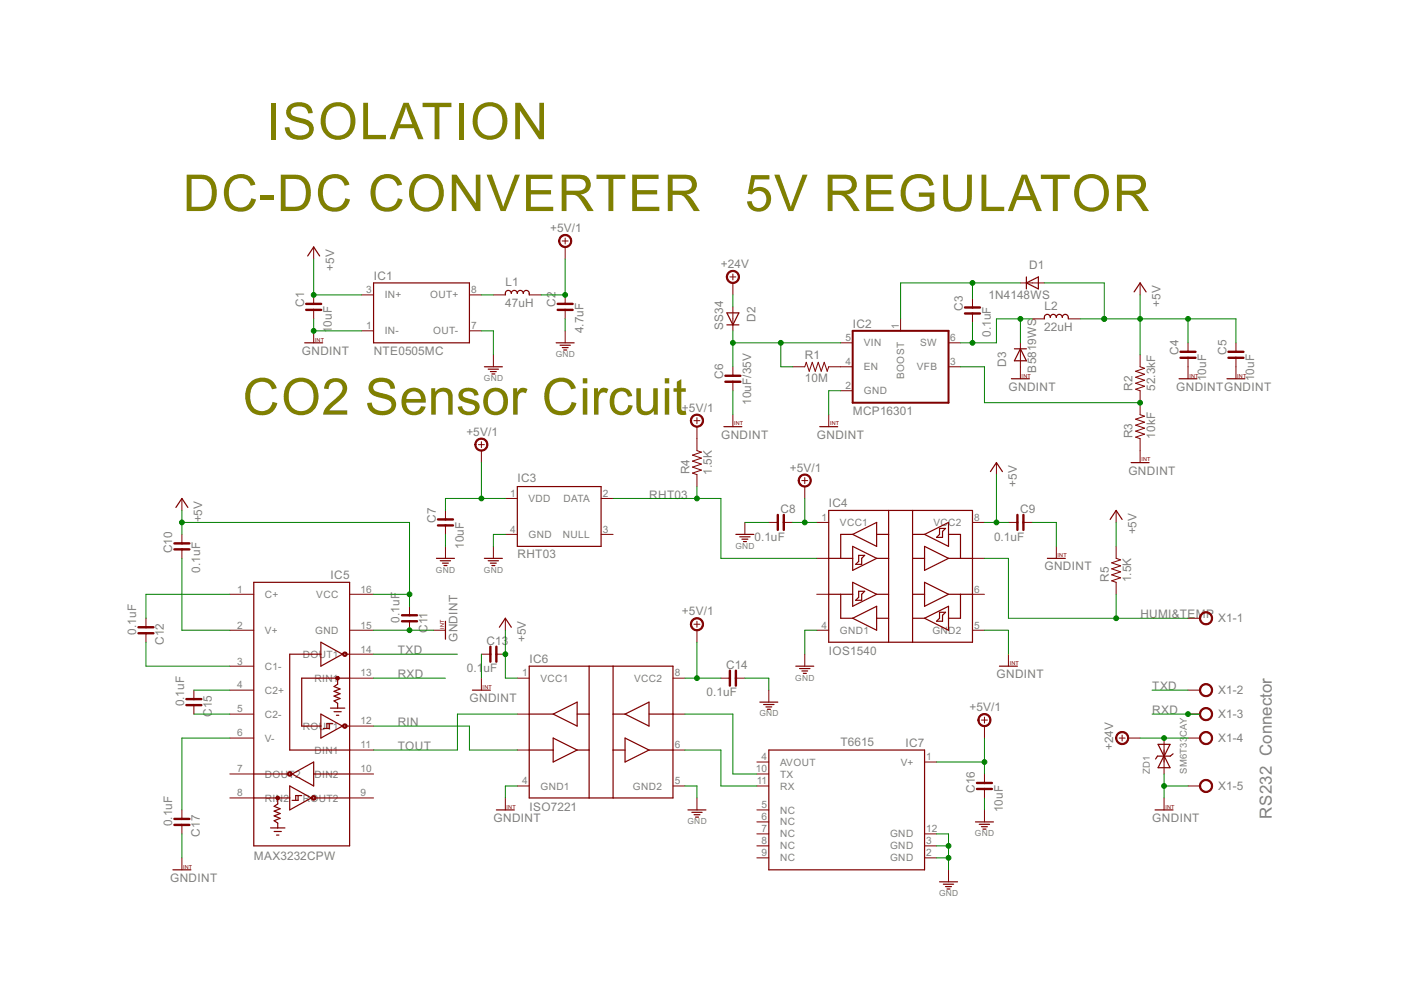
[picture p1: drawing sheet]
<svg xmlns="http://www.w3.org/2000/svg" width="297mm" height="210mm" viewBox="0 0 297 210" stroke-linecap="round" stroke-linejoin="round" font-family="sans-serif">
<g fill="none" stroke="#800000" stroke-width=".25">
<path d="M65.2 54.3l1.3-1.9 1.3 1.9M79.2 60h20.3v12.7h-20.3zM217.6 60l2.6-1.3v2.6zM217.6 58.7v2.6M64.6 72.7h3.8M102.7 77.8h3.8M103.5 78.3h2.2M104 78.8h1.2M104.3 79.3h.6M107.1 62.5a.67 .67 0 0 1 .5-.9 .67 .67 0 0 1 .8 .6 .63 .63 0 0 1 .7-.6 .63 .63 0 0 1 .6 .6 .63 .63 0 0 1 .6-.6 .63 .63 0 0 1 .7 .6 .66 .66 0 0 1 .8-.6 .66 .66 0 0 1 .4 .9M117.9 72.7h3.8M118.7 73.2h2.2"/>
<path d="M119.2 73.7h1.3M119.5 74.2h.7M154.1 66.3h2.6l-1.3 2.6zM154.1 68.9h2.6M215.1 74h2.5M216.3 74l1.3 2.5h-2.5zM221.4 67.6a.67 .67 0 0 1 .5-.9 .67 .67 0 0 1 .8 .6 .63 .63 0 0 1 .6-.6 .63 .63 0 0 1 .7 .6 .63 .63 0 0 1 .6-.6 .63 .63 0 0 1 .6 .6 .67 .67 0 0 1 .9-.6 .67 .67 0 0 1 .4 .9M240.5 61.9l1.2-1.9 1.3 1.9M153.5 90.5h3.8M173.8 90.5h3.8M210 100l1.3-1.9 1.2 1.9M214.4 80.3h3.8"/>
<path d="M239.8 98.1h3.8M250 80.3h3.8M260.1 80.3h3.8M37.3 107.6l1.3-1.9 1.2 1.9M92.5 118.4h3.9M93.3 118.9h2.2M93.8 119.4h1.3M94.1 119.9h.7M102.7 118.4h3.8M103.5 118.9h2.2M104 119.4h1.2M104.3 119.9h.6"/>
<path d="M109.7 103.2h17.7v12.6h-17.7zM156 113.3h3.8M156.8 113.8h2.2M157.3 114.3h1.3M157.6 114.8h.7M175.7 118.4h5.1M175.7 108.2h30.5v28h-30.5zM180.8 113.3l5.1-2.5v5zM180.8 115.8l5.1 2.6-5.1 2.5zM180.8 113.3h-2.6v5.1M182.1 117.8h1.2l-.6 .6v1.3h-1.3l.7-.7zM185.9 118.4h2.5"/>
<path d="M185.9 113.3h2.5M188.4 108.2v28M193.5 118.4h2.5M193.5 108.2v28M193.5 113.3h2.5M196 115.8l5.1 2.6-5.1 2.5zM196 113.3l5.1-2.5v5zM199.2 112h1.3l-.7 .7v1.2h-1.2l.6-.6zM201.1 118.4h5.1M201.1 113.3h2.5v5.1M222.1 118.4h3.8M235.4 110.1l1.2-1.9 1.3 1.9"/>
<path d="M53.8 123.5h20.3v55.8h-20.3zM68 138.7h-6.6v20.3h12.7M68 136.2l4.6 2.5-4.6 2.5zM73.6 138.7h.5M94.4 131.7v3.8M105.9 133l1.2-1.9 1.3 1.9M175.7 126h5.1M178.2 126v5.1h2.6M180.8 131.1l5.1-2.6v5.1zM180.8 123.5l5.1 2.5-5.1 2.5zM182.1 125.4h1.2l-.6 .6v1.3h-1.3l.7-.7zM185.9 126h2.5"/>
<path d="M185.9 131.1h2.5M193.5 126h2.5M193.5 131.1h2.5M196 123.5l5.1 2.5-5.1 2.5zM196 131.1l5.1-2.6v5.1zM199.2 129.8h1.3l-.7 .7v1.2h-1.2l.6-.6zM201.1 126h5.1M203.6 126v5.1h-2.5M68 151.4l4.6 2.5-4.6 2.6zM69.8 153.4v1.1h-1.3M70.1 150.1h3M70.6 153.4h-1.3v1.1"/>
<path d="M70.8 150.9h1.5M71.3 151.7h.5M71.6 143.8v1.3l-.8 .5 1.3 .5-1.3 .5 1.3 .5-1.3 .5 1.3 .5-1.3 .5 .8 .5v1M73.6 153.9h.5M74.1 143.8h-10.1v10.1h4M100.2 146.3h3.8M112.2 141.2h30.5v28h-30.5zM112.2 159h5.1M112.2 151.4h5.1M117.3 156.5l5.1 2.5-5.1 2.6zM117.3 151.4l5.1-2.5v5zM122.4 159h2.5"/>
<path d="M122.4 151.4h2.5M124.9 141.2v28M130 159h2.5M130 141.2v28M130 151.4h2.5M132.5 151.4l5.1-2.5v5zM132.5 156.5l5.1 2.5-5.1 2.6zM137.6 159h5.1M137.6 151.4h5.1M161.1 148.9h3.8M161.9 149.4h2.2M162.4 149.9h1.2"/>
<path d="M162.7 150.4h.6M163 159h33v25.4h-33zM168.7 141.2h3.8M169.5 141.8h2.2M170 142.3h1.2M170.3 142.8h.7M211.9 141.2h3.8M245.5 157.8h2.6l-1.3 2.6zM248.7 159.8l-.6 .5h-1.2M53.8 169.2h7.6M53.8 164.1h7.1M57.4 175.5h3"/>
<path d="M58.1 176.3h1.5M58.6 177.1h.5M58.9 169.2v1.3l-.8 .5 1.3 .5-1.3 .5 1.3 .5-1.3 .5 1.3 .5-1.3 .5 .8 .5v1M61.4 166.6l4.6 2.6-4.6 2.5zM61.9 164.1l4.6-2.5v5zM63.2 168.7v1h-1.3M64 168.7h-1.3v1M66.5 164.1h7.6M67 169.2h7.1M105.2 171.7h3.9M145.9 171.7h3.8M146.7 172.2h2.2"/>
<path d="M147.2 172.7h1.2M147.5 173.2h.6M206.8 174.3h3.8M207.6 174.8h2.2M208.1 175.3h1.2M208.4 175.8h.6M244.9 171.7h3.8M246.7 160.3h-1.3l-.4 .6M246.8 160.2l1.3 2.6h-2.6zM36.7 184.4h3.8M199.2 187h3.8M200 187.5h2.2"/>
<path d="M200.5 188h1.2M200.8 188.5h.6"/>
</g>
<g fill="#800000" stroke="#800000" stroke-width=".21">
<path d="M61.1 163.7a.49 .49 0 0 1 .8 .2 .49 .49 0 0 1-.4 .7 .49 .49 0 0 1-.6-.5h.3a.24 .24 0 0 1 .3-.2 .24 .24 0 0 1 .1 .4 .24 .24 0 0 1-.4-.1l-.3-.1z" fill-rule="evenodd"/>
<path d="M66.2 168.8a.49 .49 0 0 1 .8 .2 .49 .49 0 0 1-.4 .7 .49 .49 0 0 1-.6-.5h.3a.23 .23 0 0 1 .3-.2 .23 .23 0 0 1 .1 .3 .23 .23 0 0 1-.4 0l-.3-.1z" fill-rule="evenodd"/>
<path d="M58.5 169a.38 .38 0 0 1 .7-.1 .38 .38 0 0 1-.2 .6 .38 .38 0 0 1-.5-.3l.4-.1 .1 .1-.1 .1-.4-.1z" fill-rule="evenodd"/>
<path d="M72.8 153.6a.49 .49 0 0 1 .8 .1 .49 .49 0 0 1-.4 .7 .49 .49 0 0 1-.6-.5h.3a.24 .24 0 0 1 .3-.2 .24 .24 0 0 1 .1 .4 .24 .24 0 0 1-.4 0l-.3-.2z" fill-rule="evenodd"/>
<path d="M72.8 138.3a.49 .49 0 0 1 .8 .2 .49 .49 0 0 1-.4 .7 .49 .49 0 0 1-.6-.5h.3a.24 .24 0 0 1 .3-.2 .24 .24 0 0 1 .1 .4 .24 .24 0 0 1-.4-.1l-.3-.1z" fill-rule="evenodd"/>
<path d="M71.2 143.6a.38 .38 0 0 1 .7-.1 .38 .38 0 0 1-.2 .6 .38 .38 0 0 1-.5-.3l.4-.1 .1 .1-.1 .1-.4-.1z" fill-rule="evenodd"/>
<path d="M154.4 57.8a1.4 1.4 0 0 1 2.2 .2 1.4 1.4 0 0 1-.8 2.1 1.4 1.4 0 0 1-1.8-1.4h.2a1.15 1.15 0 0 1 1.6-1.1 1.15 1.15 0 0 1 .3 1.9 1.15 1.15 0 0 1-1.8-.5l-.1-.3h-.2z" fill-rule="evenodd"/>
<path d="M236.9 155.5a1.4 1.4 0 0 1 2.2 .3 1.4 1.4 0 0 1-.8 2 1.4 1.4 0 0 1-1.8-1.3h.3a1.15 1.15 0 0 1 1.6-1.1 1.15 1.15 0 0 1 .3 1.9 1.15 1.15 0 0 1-1.9-.5v-.3h-.3z" fill-rule="evenodd"/>
<path d="M254.7 130.1a1.4 1.4 0 0 1 2.2 .3 1.4 1.4 0 0 1-.8 2 1.4 1.4 0 0 1-1.8-1.3h.3a1.15 1.15 0 0 1 1.6-1.1 1.15 1.15 0 0 1 .2 1.9 1.15 1.15 0 0 1-1.8-.5v-.3h-.3z" fill-rule="evenodd"/>
<path d="M254.7 145.4a1.4 1.4 0 0 1 2.2 .2 1.4 1.4 0 0 1-.8 2.1 1.4 1.4 0 0 1-1.8-1.4h.3a1.15 1.15 0 0 1 1.6-1.1 1.15 1.15 0 0 1 .2 2 1.15 1.15 0 0 1-1.8-.6v-.3h-.3z" fill-rule="evenodd"/>
<path d="M254.7 150.5a1.4 1.4 0 0 1 2.2 .2 1.4 1.4 0 0 1-.8 2.1 1.4 1.4 0 0 1-1.8-1.4h.3a1.15 1.15 0 0 1 1.6-1.1 1.15 1.15 0 0 1 .2 1.9 1.15 1.15 0 0 1-1.8-.5v-.3h-.3z" fill-rule="evenodd"/>
<path d="M254.7 155.5a1.4 1.4 0 0 1 2.2 .3 1.4 1.4 0 0 1-.8 2 1.4 1.4 0 0 1-1.8-1.3h.3a1.15 1.15 0 0 1 1.6-1.1 1.15 1.15 0 0 1 .2 1.9 1.15 1.15 0 0 1-1.8-.5v-.3h-.3z" fill-rule="evenodd"/>
<path d="M254.7 165.7a1.4 1.4 0 0 1 2.2 .2 1.4 1.4 0 0 1-.8 2.1 1.4 1.4 0 0 1-1.8-1.4h.3a1.15 1.15 0 0 1 1.6-1 1.15 1.15 0 0 1 .2 1.9 1.15 1.15 0 0 1-1.8-.6v-.3h-.3z" fill-rule="evenodd"/>
<path d="M118.8 50.1a1.4 1.4 0 0 1 2.2 .3 1.4 1.4 0 0 1-.8 2.1 1.4 1.4 0 0 1-1.8-1.4h.3a1.15 1.15 0 0 1 1.6-1.1 1.15 1.15 0 0 1 .3 2 1.15 1.15 0 0 1-1.9-.6v-.3h-.3z" fill-rule="evenodd"/>
<path d="M101 93.3a1.4 1.4 0 0 1 2.2 .2 1.4 1.4 0 0 1-.7 2.1 1.4 1.4 0 0 1-1.8-1.3h.2a1.14 1.14 0 0 1 1.7-1 1.14 1.14 0 0 1 .1 1.9 1.14 1.14 0 0 1-1.8-.6v-.3h-.2z" fill-rule="evenodd"/>
<path d="M207.7 151.7a1.39 1.39 0 0 1 2.2 .3 1.39 1.39 0 0 1-.8 2 1.39 1.39 0 0 1-1.8-1.3h.3a1.14 1.14 0 0 1 1.7-1 1.14 1.14 0 0 1 .1 1.9 1.14 1.14 0 0 1-1.8-.6v-.3h-.3z" fill-rule="evenodd"/>
<path d="M146.7 131.4a1.4 1.4 0 0 1 2.3 .2 1.4 1.4 0 0 1-.9 2.1 1.4 1.4 0 0 1-1.7-1.3h.2a1.15 1.15 0 0 1 1.6-1.1 1.15 1.15 0 0 1 .3 1.9 1.15 1.15 0 0 1-1.8-.5l-.1-.3h-.2z" fill-rule="evenodd"/>
<path d="M169.6 100.9a1.4 1.4 0 0 1 2.2 .3 1.4 1.4 0 0 1-.8 2 1.4 1.4 0 0 1-1.8-1.3h.3a1.15 1.15 0 0 1 1.6-1.1 1.15 1.15 0 0 1 .3 1.9 1.15 1.15 0 0 1-1.9-.5v-.3h-.3z" fill-rule="evenodd"/>
<path d="M146.7 88.2a1.4 1.4 0 0 1 2.3 .3 1.4 1.4 0 0 1-.8 2 1.4 1.4 0 0 1-1.8-1.3h.2a1.15 1.15 0 0 1 1.6-1.1 1.15 1.15 0 0 1 .3 1.9 1.15 1.15 0 0 1-1.8-.5l-.1-.3h-.2z" fill-rule="evenodd"/>
</g>
<g fill="none" stroke="#800000" stroke-width=".21">
<path d="M66.5 52.4v2.5M119.2 51.1h1.3M119.8 50.5v1.2M119.8 52.4v2.5M154.7 58.7h1.3M155.4 58.1v1.3M155.4 60v2.5M216.3 60h5.1M241.7 60v2.5M66.5 62.5v1.9M66.5 65.7v1.9M66.5 70.1v2.6"/>
<path d="M76.7 70.1h2.5M76.7 62.5h2.5M99.5 70.1h2.6M99.5 62.5h2.6M104.6 62.5h2.5M104.6 75.2v2.6M112.2 62.5h2.5M119.8 62.5v1.9M119.8 65.7v1.9M119.8 70.1v2.6M155.4 65.1v5M155.4 77.8v1.9"/>
<path d="M168.1 77.8h2.5l.3-1 .7 1.9 .6-1.9 .6 1.9 .7-1.9 .6 1.9 .7-1.9 .6 1.9 .3-.9h5.1M178.2 72.7h2.6M190.9 67.6v2.5M201.1 77.8h2.5M201.1 72.7h2.5M206.2 63.3v1.9M206.2 66.5v1.9M216.3 72.7v7.6M218.9 67.6h2.5M226.5 67.6h2.5M241.7 75.2v2.6l1 .3-1.9 .6 1.9 .7-1.9 .6 1.9 .6-1.9 .7 1.9 .6-1.9 .6 .9 .3v5.1l1 .3-1.9 .7 1.9 .6-1.9 .6 1.9 .7-1.9 .6 1.9 .7-1.9 .6 .9 .3v5.1M251.9 72.7v1.9"/>
<path d="M251.9 75.9v4.4M262 72.7v1.9M262 75.9v4.4M101.4 94.3h1.3M102.1 93.6v1.3M102.1 95.5v2.6M147.1 89.2h1.3M147.8 88.6v1.2M147.8 90.5v5l.9 .4-1.9 .6 1.9 .6-1.9 .7 1.9 .6-1.9 .6 1.9 .7-1.9 .6 1 .3v2.6M155.4 80.9v1.9M155.4 87.9v2.6M175.7 87.9v2.6"/>
<path d="M178.2 82.8h2.6M211.3 98.1v2.5M38.6 105.7v2.5M38.6 113.3v1.9M38.6 116.5v1.9M94.4 108.2v1.9M94.4 111.4v1.9M94.4 115.8v2.6M104.6 115.8v2.6M107.1 105.7h2.6M107.1 113.3h2.6M127.4 105.7h2.6"/>
<path d="M127.4 113.3h2.6M157.9 110.8v2.5M163 110.8h1.9M166.2 110.8h1.9M170 101.9h1.3M170.6 101.3v1.2M170.6 103.2v2.5M173.2 110.8h2.5M173.2 118.4h2.5M206.2 110.8h2.5M206.2 118.4h2.5M213.8 110.8h1.9"/>
<path d="M217 110.8h1.9M224 115.8v2.6M236.6 115.8v2.6l1 .3-1.9 .6 1.9 .7-1.9 .6 1.9 .6-1.9 .7 1.9 .6-1.9 .6 .9 .4v2.5M236.6 108.2v2.6M30.9 131.1v1.9M30.9 134.3v1.9M48.7 133.6h5.1M48.7 126h5.1M74.1 133.6h5.1M74.1 138.7h5.1M74.1 126h5.1M86.8 128.5v2"/>
<path d="M86.8 131.7v1.9M91.9 133.6h2.5M102.1 138.7h1.9M105.2 138.7h1.9M107.1 131.1v2.5M147.1 132.4h1.3M147.8 131.7v1.3M147.8 133.6v2.6M170.6 138.7v2.5M173.2 133.6h2.5M173.2 126h2.5M206.2 133.6h2.5"/>
<path d="M206.2 126h2.5M213.8 138.7v2.5M251.9 131.1h2.5M41.1 146.3v1.9M41.1 149.5v1.9M48.7 141.2h5.1M48.7 146.3h5.1M48.7 151.4h5.1M48.7 156.5h5.1M74.1 153.9h5.1M74.1 143.8h5.1M74.1 159h5.1"/>
<path d="M102.1 143.8v2.5M109.7 143.8h2.5M109.7 159h2.5M109.7 151.4h2.5M142.7 143.8h2.5M142.7 159h2.5M142.7 151.4h2.5M152.8 143.8h1.9M156 143.8h1.9M163 146.3v2.6M208.1 152.7h1.3M208.7 152v1.3"/>
<path d="M208.7 153.9v2.6M237.3 156.5h1.2M237.9 155.9v1.2M239.2 156.5h2.5M246.8 156.5v7.6M251.9 146.3h2.5M251.9 151.4h2.5M251.9 156.5h2.5M38.6 171.7v1.9M38.6 174.9v1.9M48.7 169.2h5.1M48.7 164.1h5.1"/>
<path d="M74.1 169.2h5.1M74.1 164.1h5.1M107.1 169.2v2.5M109.7 166.6h2.5M142.7 166.6h2.5M147.8 169.2v2.5M160.5 164.1h2.5M160.5 166.6h2.5M160.5 161.6h2.5M160.5 179.3h2.5M160.5 176.8h2.5M160.5 171.7h2.5"/>
<path d="M160.5 174.3h2.5M196 161.6h2.6M196 179.3h2.6M196 176.8h2.6M208.7 164.1v1.9M208.7 167.3v1.9M208.7 171.7v2.6M246.8 169.2v2.5M251.9 166.6h2.5M38.6 181.9v2.5M160.5 181.9h2.5M196 181.9h2.6"/>
<path d="M201.1 184.4v2.6"/>
</g>
<g fill="none" stroke="#800000" stroke-width=".51">
<path d="M64.9 65.7h3.2M64.9 64.4h3.2M118.2 65.7h3.2M118.2 64.4h3.2M153.8 79.7h3.2M204.6 66.5h3.2M204.6 65.2h3.2M250.3 75.9h3.2M250.3 74.6h3.2M260.5 75.9h3.1M260.5 74.6h3.1M153.8 80.9h3.2"/>
<path d="M37 116.5h3.2M37 115.2h3.2M92.9 111.4h3.1M92.9 110.1h3.1M164.9 109.2v3.2M166.2 109.2v3.2M215.7 109.2v3.2M217 109.2v3.2M29.4 133h3.1M29.4 134.3h3.1M85.2 130.5h3.2M85.2 131.7h3.2"/>
<path d="M104 137.1v3.2M105.2 137.1v3.2M39.5 148.2h3.2M39.5 149.5h3.2M154.7 142.2v3.2M156 142.2v3.2M37 173.6h3.2M37 174.9h3.2M207.1 167.3h3.2M207.1 166h3.2"/>
</g>
<path d="M180.8 70.1h20.3v15.3h-20.3z" fill="none" stroke="#800000" stroke-width=".42"/>
<g fill="none" stroke="#008000" stroke-width=".21">
<path d="M66.5 54.9v7.6h10.2M119.8 54.9v7.6h-5.1M206.2 60v3.3M216.3 60h-25.4v7.6M221.4 60h12.7v7.6M66.5 67.6v2.5h10.2M102.1 62.5h2.5M102.1 70.1h2.5v5.1M119.8 67.6v2.5M155.4 62.5v2.6M155.4 70.1v7.7M155.4 72.7h22.8"/>
<path d="M165.5 72.7v5.1h2.6M203.6 77.8h5.1v7.6h33M206.2 68.4v4.3M216.3 67.6v5.1M218.9 67.6h-7.6v5.1h-7.7M229 67.6h33v5.1M241.7 62.5v12.7M251.9 67.6v5.1M102.1 98.1v7.6M155.4 82.8v5.1M178.2 82.8h-2.5v5.1M38.6 108.2v5.1"/>
<path d="M38.6 118.4v15.2h10.1M38.6 110.8h48.2v17.7M94.4 113.3v2.5M107.1 105.7h-12.7v2.5M107.1 113.3h-2.5v2.5M130 105.7h22.8v12.7h20.4M147.8 103.2v2.5M157.9 110.8h5.1M168.1 110.8h5.1M170.6 105.7v5.1M208.7 110.8h5.1M208.7 118.4h5.1v12.7h38.1"/>
<path d="M211.3 100.6v10.2M218.9 110.8h5.1v5M236.6 110.8v5M30.9 136.2v5h17.8M48.7 126h-17.8v5.1M79.2 126h7.6M79.2 133.6h12.7M79.2 138.7h17.8M102.1 138.7v5.1M107.1 133.6v10.2h2.6M147.8 136.2v7.6M173.2 133.6h-2.6v5.1"/>
<path d="M208.7 133.6h5.1v5.1M236.6 126v5.1M41.1 151.4h7.6M41.1 146.3h7.6M48.7 156.5h-10.1v15.2M79.2 143.8h15.2M79.2 153.9h20.3v5.1h10.2M109.7 151.4h-12.7v7.6h-17.8M145.2 151.4h10.2v12.7h5.1M145.2 143.8h7.6M145.2 159h7.6v7.6h7.7M157.9 143.8h5.1v2.5"/>
<path d="M208.7 156.5v7.6M241.7 156.5h10.2M244.3 151.4h10.1M244.3 146.3h7.6M38.6 176.8v5.1M109.7 166.6h-2.6v2.6M145.2 166.6h2.6v2.6M198.6 161.6h10.1M198.6 176.8h2.5v7.6M198.6 179.3h2.5M208.7 169.2v2.5M246.8 166.6h5.1"/>
<path d="M246.8 164.1v5.1M198.6 181.9h2.5"/>
</g>
<g fill="#008000" stroke="#008000" stroke-width=".21">
<circle cx="246.8" cy="156.5" r=".51"/>
<circle cx="251.9" cy="151.4" r=".51"/>
<circle cx="206.2" cy="72.7" r=".51"/>
<circle cx="216.3" cy="67.6" r=".51"/>
<circle cx="241.7" cy="85.4" r=".51"/>
<circle cx="206.2" cy="60" r=".51"/>
<circle cx="86.8" cy="126" r=".51"/>
<circle cx="38.6" cy="110.8" r=".51"/>
<circle cx="66.5" cy="62.5" r=".51"/>
<circle cx="234.1" cy="67.6" r=".51"/>
<circle cx="241.7" cy="67.6" r=".51"/>
<circle cx="251.9" cy="67.6" r=".51"/>
<circle cx="107.1" cy="138.7" r=".51"/>
<circle cx="211.3" cy="110.8" r=".51"/>
<circle cx="165.5" cy="72.7" r=".51"/>
<circle cx="155.4" cy="72.7" r=".51"/>
<circle cx="66.5" cy="70.1" r=".51"/>
<circle cx="86.8" cy="133.6" r=".51"/>
<circle cx="246.8" cy="166.6" r=".51"/>
<circle cx="236.6" cy="131.1" r=".51"/>
<circle cx="147.8" cy="105.7" r=".51"/>
<circle cx="119.8" cy="62.5" r=".51"/>
<circle cx="102.1" cy="105.7" r=".51"/>
<circle cx="208.7" cy="161.6" r=".51"/>
<circle cx="147.8" cy="143.8" r=".51"/>
<circle cx="170.6" cy="110.8" r=".51"/>
<circle cx="201.1" cy="181.9" r=".51"/>
<circle cx="201.1" cy="179.3" r=".51"/>
</g>
<g font-size="12" fill="#808000">
<text x="56.5" y="29.5">ISOLATION</text>
<text x="38.8" y="44.8">DC-DC CONVERTER</text>
<text x="157.9" y="44.8">5V REGULATOR</text>
<text x="51.5" y="87.9">CO2 Sensor Circuit</text>
</g>
<text font-size="4" fill="#808080" x="269.7" y="173.5" transform="rotate(-90 269.7 173.5)">RS232 Connector</text>
<g font-size="2.8" fill="#808080">
<text x="116.7" y="49.2">+5V/1</text>
<text x="70.8" y="57.4" transform="rotate(-90 70.8 57.4)">+5V</text>
<text x="79.2" y="59.3">IC1</text>
<text x="152.8" y="56.8">+24V</text>
<text x="218.2" y="57">D1</text>
<text x="64.5" y="65.1" transform="rotate(-90 64.5 65.1)">C1</text>
<text x="107.1" y="65.1">47uH</text>
<text x="107.2" y="60.6">L1</text>
<text x="117.8" y="65.1" transform="rotate(-90 117.8 65.1)">C2</text>
<text x="204.1" y="65.9" transform="rotate(-90 204.1 65.9)">C3</text>
<text x="209.6" y="63.3">1N4148WS</text>
<text x="221.5" y="65.7">L2</text>
<text x="246.1" y="65.1" transform="rotate(-90 246.1 65.1)">+5V</text>
<text x="70.4" y="70.7" transform="rotate(-90 70.4 70.7)">10uF</text>
<text x="123.7" y="70.7" transform="rotate(-90 123.7 70.7)">4.7uF</text>
<text x="153.3" y="70.1" transform="rotate(-90 153.3 70.1)">SS34</text>
<text x="160.2" y="68.3" transform="rotate(-90 160.2 68.3)">D2</text>
<text x="180.8" y="69.5">IC2</text>
<text x="210.1" y="71.4" transform="rotate(-90 210.1 71.4)">0.1uF</text>
<text x="221.4" y="70.1">22uH</text>
<text x="64" y="75.2">GNDINT</text>
<text x="79.2" y="75.2">NTE0505MC</text>
<text x="170.7" y="76.2">R1</text>
<text x="213.3" y="77.7" transform="rotate(-90 213.3 77.7)">D3</text>
<text x="249.9" y="75.3" transform="rotate(-90 249.9 75.3)">C4</text>
<text x="260" y="75.3" transform="rotate(-90 260 75.3)">C5</text>
<text x="153.4" y="80.4" transform="rotate(-90 153.4 80.4)">C6</text>
<text x="170.6" y="80.9">10M</text>
<text x="213.8" y="82.8">GNDINT</text>
<text x="219.7" y="79" transform="rotate(-90 219.7 79)">B5819WS</text>
<text x="240.1" y="82.8" transform="rotate(-90 240.1 82.8)">R2</text>
<text x="244.9" y="82.8" transform="rotate(-90 244.9 82.8)">52.3kF</text>
<text x="249.4" y="82.8">GNDINTGNDINT</text>
<text x="255.8" y="80.8" transform="rotate(-90 255.8 80.8)">10uF</text>
<text x="265.9" y="80.8" transform="rotate(-90 265.9 80.8)">10uF</text>
<text x="144.6" y="87.3">+5V/1</text>
<text x="159.3" y="85.9" transform="rotate(-90 159.3 85.9)">10uF/35V</text>
<text x="180.8" y="87.9">MCP16301</text>
<text x="98.9" y="92.4">+5V/1</text>
<text x="152.9" y="93">GNDINT</text>
<text x="173.2" y="93">GNDINT</text>
<text x="240.1" y="93" transform="rotate(-90 240.1 93)">R3</text>
<text x="244.9" y="93" transform="rotate(-90 244.9 93)">10kF</text>
<text x="146.2" y="100.6" transform="rotate(-90 146.2 100.6)">R4</text>
<text x="150.9" y="100.6" transform="rotate(-90 150.9 100.6)">1.5K</text>
<text x="167.5" y="100">+5V/1</text>
<text x="239.2" y="100.6">GNDINT</text>
<text x="109.7" y="102.3">IC3</text>
<text x="137.7" y="105.7">RHT03</text>
<text x="175.7" y="107.6">IC4</text>
<text x="215.6" y="103.2" transform="rotate(-90 215.6 103.2)">+5V</text>
<text x="42.9" y="110.8" transform="rotate(-90 42.9 110.8)">+5V</text>
<text x="92.4" y="110.8" transform="rotate(-90 92.4 110.8)">C7</text>
<text x="165.5" y="108.7">C8</text>
<text x="216.3" y="108.7">C9</text>
<text x="241" y="113.3" transform="rotate(-90 241 113.3)">+5V</text>
<text x="36.5" y="117.3" transform="rotate(-90 36.5 117.3)">C10</text>
<text x="98.3" y="116.4" transform="rotate(-90 98.3 116.4)">10uF</text>
<text x="109.7" y="118.4">RHT03</text>
<text x="160" y="114.6">0.1uF</text>
<text x="210.7" y="114.6">0.1uF</text>
<text x="42.4" y="121.4" transform="rotate(-90 42.4 121.4)">0.1uF</text>
<text x="70.1" y="122.8">IC5</text>
<text x="221.5" y="120.9">GNDINT</text>
<text x="235.1" y="123.4" transform="rotate(-90 235.1 123.4)">R5</text>
<text x="239.8" y="123.5" transform="rotate(-90 239.8 123.5)">1.5K</text>
<text x="144.6" y="130.5">+5V/1</text>
<text x="241.8" y="131.1">HUMI&amp;TEMP</text>
<text x="258.3" y="132">X1-1</text>
<text x="28.9" y="134.5" transform="rotate(-90 28.9 134.5)">0.1uF</text>
<text x="34.8" y="136.8" transform="rotate(-90 34.8 136.8)">C12</text>
<text x="84.7" y="132" transform="rotate(-90 84.7 132)">0.1uF</text>
<text x="90.6" y="134.2" transform="rotate(-90 90.6 134.2)">C11</text>
<text x="97" y="136.1" transform="rotate(-90 97 136.1)">GNDINT</text>
<text x="103.1" y="136.7">C13</text>
<text x="111.5" y="136.2" transform="rotate(-90 111.5 136.2)">+5V</text>
<text x="84.3" y="138.7">TXD</text>
<text x="84.3" y="143.8">RXD</text>
<text x="99" y="142.6">0.1</text>
<text x="102.5" y="142.6">uF</text>
<text x="112.3" y="140.6">IC6</text>
<text x="153.9" y="141.8">C14</text>
<text x="175.7" y="139">IOS1540</text>
<text x="211.3" y="143.8">GNDINT</text>
<text x="39" y="149.8" transform="rotate(-90 39 149.8)">0.1uF</text>
<text x="99.6" y="148.9">GNDINT</text>
<text x="149.8" y="147.7">0.1uF</text>
<text x="244.3" y="146.3">TXD</text>
<text x="258.3" y="147.2">X1-2</text>
<text x="44.9" y="152" transform="rotate(-90 44.9 152)">C15</text>
<text x="84.3" y="153.9">RIN</text>
<text x="205.5" y="150.8">+5V/1</text>
<text x="244.3" y="151.4">RXD</text>
<text x="258.3" y="152.3">X1-3</text>
<text x="84.3" y="159">TOUT</text>
<text x="178.2" y="158.3">T6615</text>
<text x="192" y="158.4">IC7</text>
<text x="236" y="159" transform="rotate(-90 236 159)">+24V</text>
<text x="258.3" y="157.4">X1-4</text>
<text x="258.3" y="167.5">X1-5</text>
<text x="112.3" y="172">ISO7221</text>
<text x="206.7" y="168.1" transform="rotate(-90 206.7 168.1)">C16</text>
<text x="212.6" y="172.2" transform="rotate(-90 212.6 172.2)">10uF</text>
<text x="36.5" y="175.2" transform="rotate(-90 36.5 175.2)">0.1uF</text>
<text x="42.4" y="177.4" transform="rotate(-90 42.4 177.4)">C17</text>
<text x="104.6" y="174.3">GNDINT</text>
<text x="244.3" y="174.3">GNDINT</text>
<text x="53.8" y="182.3">MAX3232CPW</text>
<text x="36.1" y="187">GNDINT</text>
</g>
<g font-size="2.4" fill="#808080">
<text x="77.7" y="62.2">3</text>
<text x="81.6" y="63.3">IN+</text>
<text x="91.2" y="63.3">OUT+</text>
<text x="99.9" y="62.2">8</text>
<text x="77.7" y="69.8">1</text>
<text x="81.6" y="70.9">IN-</text>
<text x="91.8" y="70.9">OUT-</text>
<text x="99.9" y="69.8">7</text>
<text x="190.6" y="69.8" transform="rotate(-90 190.6 69.8)">1</text>
<text x="179.2" y="77.4">4</text>
<text x="179.2" y="72.3">5</text>
<text x="183.2" y="73.4">VIN</text>
<text x="195.1" y="73.4">SW</text>
<text x="201.5" y="77.4">3</text>
<text x="201.5" y="72.3">6</text>
<text x="179.2" y="82.5">2</text>
<text x="183.2" y="78.5">EN</text>
<text x="183.2" y="83.6">GND</text>
<text x="191.7" y="80.4" transform="rotate(-90 191.7 80.4)">BOOST</text>
<text x="194.4" y="78.5">VFB</text>
<text x="108.1" y="105.3">1</text>
<text x="112" y="106.5">VDD</text>
<text x="119.5" y="106.5">DATA</text>
<text x="127.8" y="105.3">2</text>
<text x="108.1" y="113">4</text>
<text x="127.8" y="113">3</text>
<text x="174.2" y="110.4">1</text>
<text x="178.1" y="111.5">VCC1</text>
<text x="197.9" y="111.5">VCC2</text>
<text x="206.5" y="110.4">8</text>
<text x="112" y="114.1">GND</text>
<text x="119.4" y="114.1">NULL</text>
<text x="50.3" y="125.7">1</text>
<text x="76.5" y="125.7">16</text>
<text x="206.5" y="125.7">6</text>
<text x="56.2" y="126.8">C+</text>
<text x="67.1" y="126.8">VCC</text>
<text x="50.3" y="133.3">2</text>
<text x="56.2" y="134.4">V+</text>
<text x="66.8" y="134.4">GND</text>
<text x="76.5" y="133.3">15</text>
<text x="174.2" y="133.3">4</text>
<text x="178.1" y="134.4">GND1</text>
<text x="197.7" y="134.4">GND2</text>
<text x="206.5" y="133.3">5</text>
<text x="50.3" y="140.9">3</text>
<text x="56.2" y="142">C1-</text>
<text x="64.2" y="139.5">DOUT1</text>
<text x="76.5" y="138.4">14</text>
<text x="76.5" y="143.4">13</text>
<text x="110.7" y="143.4">1</text>
<text x="143" y="143.4">8</text>
<text x="50.3" y="146">4</text>
<text x="56.2" y="147.1">C2+</text>
<text x="66.7" y="144.5">RIN1</text>
<text x="114.6" y="144.5">VCC1</text>
<text x="134.4" y="144.5">VCC2</text>
<text x="50.3" y="151">5</text>
<text x="56.2" y="152.2">C2-</text>
<text x="64.2" y="154.7">ROUT1</text>
<text x="76.5" y="153.6">12</text>
<text x="50.3" y="156.1">6</text>
<text x="56.2" y="157.2">V-</text>
<text x="66.7" y="159.8">DIN1</text>
<text x="76.5" y="158.7">11</text>
<text x="143" y="158.7">6</text>
<text x="161.5" y="161.2">4</text>
<text x="196.4" y="161.2">1</text>
<text x="50.3" y="163.7">7</text>
<text x="56.2" y="164.9">DOUT2</text>
<text x="66.7" y="164.9">DIN2</text>
<text x="76.5" y="163.7">10</text>
<text x="110.7" y="166.3">4</text>
<text x="114.6" y="167.4">GND1</text>
<text x="134.2" y="167.4">GND2</text>
<text x="143" y="166.3">5</text>
<text x="160.3" y="163.7">10</text>
<text x="160.4" y="166.3">11</text>
<text x="165.4" y="162.3">AVOUT</text>
<text x="165.4" y="164.9">TX</text>
<text x="165.4" y="167.4">RX</text>
<text x="191" y="162.3">V+</text>
<text x="50.3" y="168.8">8</text>
<text x="56.2" y="169.9">RIN2</text>
<text x="64.2" y="169.9">ROUT2</text>
<text x="76.5" y="168.8">9</text>
<text x="161.5" y="171.4">5</text>
<text x="161.5" y="173.9">6</text>
<text x="165.4" y="172.5">NC</text>
<text x="161.5" y="176.4">7</text>
<text x="161.5" y="179">8</text>
<text x="165.4" y="175">NC</text>
<text x="165.4" y="177.6">NC</text>
<text x="188.7" y="177.6">GND</text>
<text x="196.4" y="179">3</text>
<text x="196.4" y="176.4">12</text>
<text x="161.5" y="181.5">9</text>
<text x="165.4" y="180.1">NC</text>
<text x="165.4" y="182.6">NC</text>
<text x="188.7" y="182.6">GND</text>
<text x="188.7" y="180.1">GND</text>
<text x="196.4" y="181.5">2</text>
</g>
<g font-size="2.2" fill="#808080">
<text x="251.7" y="156.3" transform="rotate(-90 251.7 156.3)">CAY</text>
<text x="243.8" y="164.1" transform="rotate(-90 243.8 164.1)">ZD1</text>
<text x="251.7" y="164.1" transform="rotate(-90 251.7 164.1)">SM6T33</text>
</g>
<g font-size="2" fill="#808080">
<text x="117.8" y="75.7">GND</text>
<text x="102.6" y="80.8">GND</text>
<text x="155.9" y="116.4">GND</text>
<text x="92.4" y="121.4">GND</text>
<text x="102.6" y="121.4">GND</text>
<text x="168.6" y="144.3">GND</text>
<text x="161" y="151.9">GND</text>
<text x="145.8" y="174.8">GND</text>
<text x="206.7" y="177.3">GND</text>
<text x="199.1" y="190">GND</text>
</g>
<g font-size="1.3" fill="#800000">
<text x="66.8" y="72.4">INT</text>
<text x="216.6" y="80">INT</text>
<text x="252.2" y="80">INT</text>
<text x="262.3" y="80">INT</text>
<text x="155.7" y="90.2">INT</text>
<text x="176" y="90.2">INT</text>
<text x="242" y="97.8">INT</text>
<text x="224.2" y="118.1">INT</text>
<text x="94.2" y="133.4" transform="rotate(-90 94.2 133.4)">INT</text>
<text x="214.1" y="141">INT</text>
<text x="102.3" y="146.1">INT</text>
<text x="107.4" y="171.5">INT</text>
<text x="247.1" y="171.5">INT</text>
<text x="38.8" y="184.2">INT</text>
</g>
</svg>
